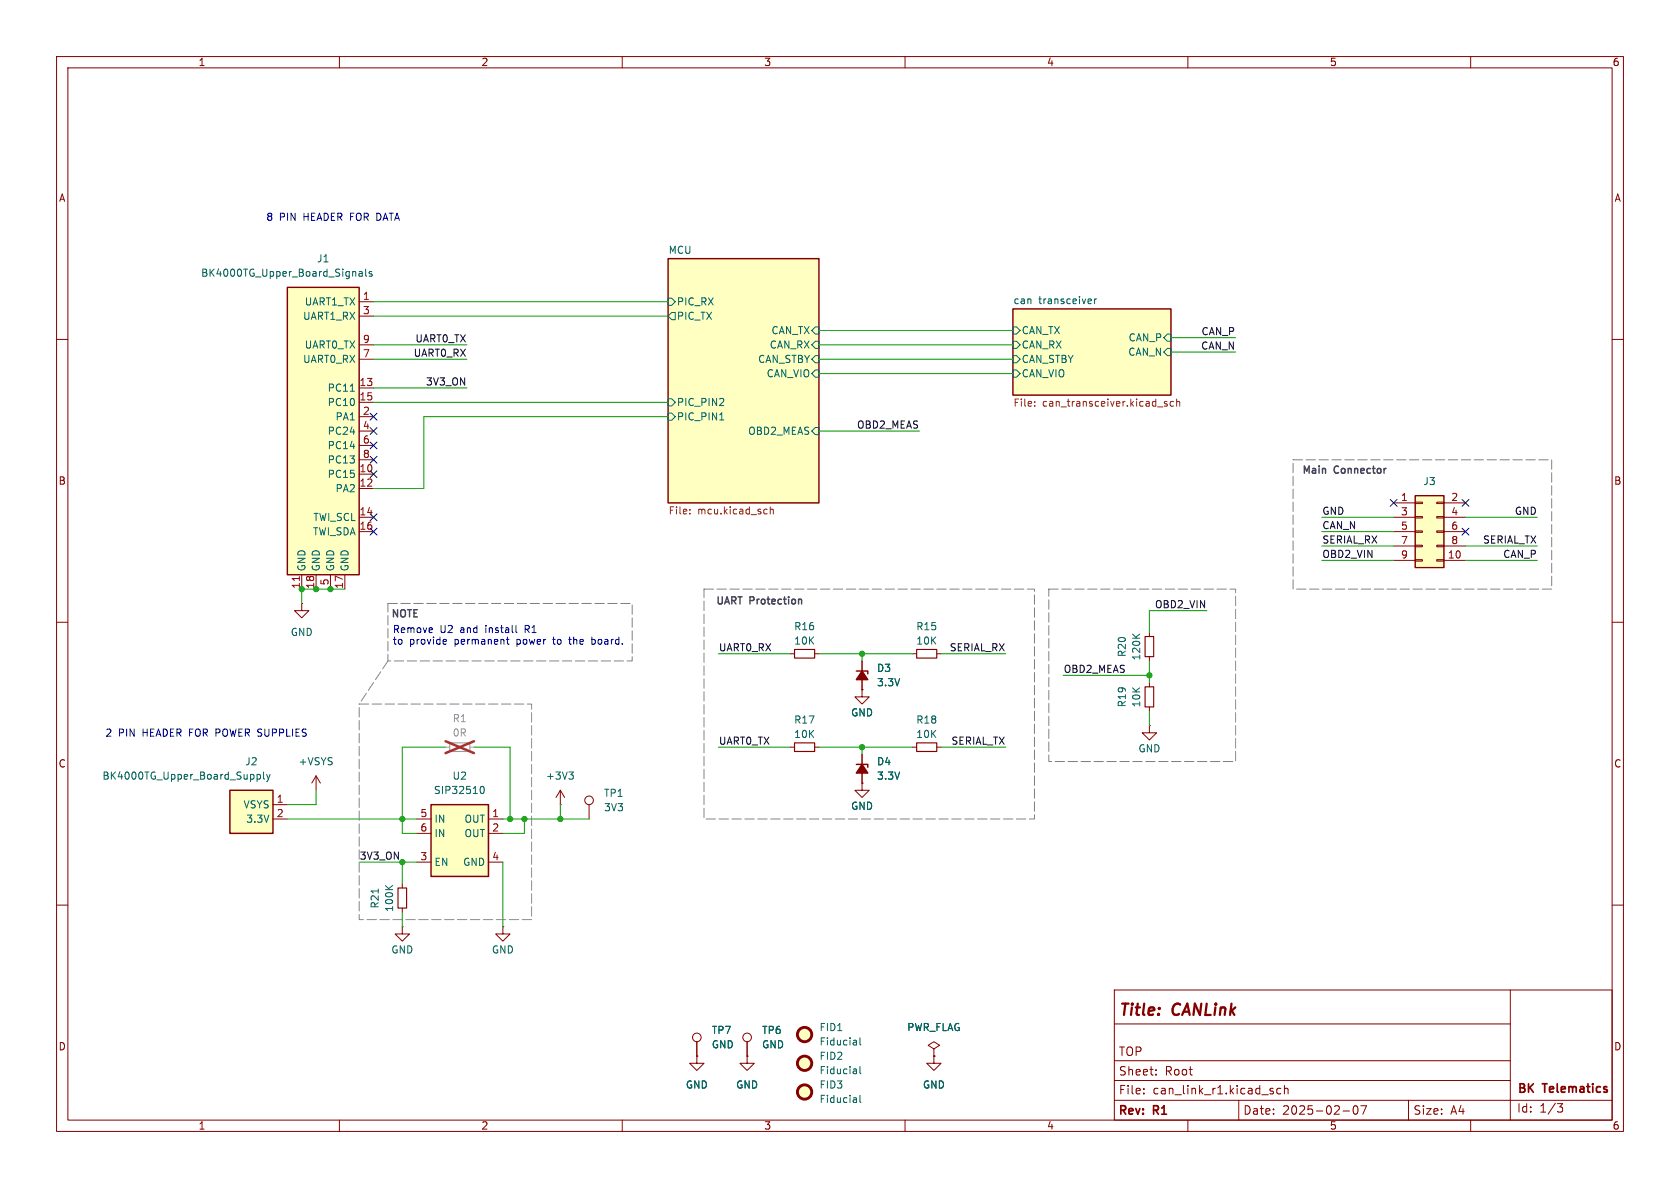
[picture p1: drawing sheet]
<svg xmlns="http://www.w3.org/2000/svg" width="297mm" height="210mm" viewBox="0 0 297 210" stroke-linecap="round" stroke-linejoin="round" font-family="sans-serif">
<g fill="none" stroke="#840000" stroke-width=".18">
<path d="M10 10h277v190h-277zM12 12h273v186h-273zM60 10v2M110 10v2M160 10v2M210 10v2M260 10v2M10 60h2M285 60h2M10 110h2M285 110h2M10 160h2"/>
<path d="M197 175h88v23h-88zM267 175v23M285 160h2M60 198v2M110 198v2M160 198v2M197 194.5h88M197 191h70M197 187.5h70M197 181h70M202.2 193.2v.2M202.2 192.4v.2"/>
<path d="M204.4 189.9v.1M204.4 189.1v.2M210 198v2M219 194.5v3.5M224.7 192.9h.4v.3l-.2 .2h-.3M224.7 192.4h.4M226.4 192.4h-.4l-.3 .3v.4l.2 .2h.5M227.1 192.5l.2-.1h.3l.1 1M227.1 191.9v1.5M237.4 196.4h1.2M239.4 195.6l.2-.1a.81 .81 0 0 1 .6 .6 .81 .81 0 0 1-.3 .8l-.2 .1a.81 .81 0 0 1-.3-1.4zM240.6 195.5h1l-.7 1.5"/>
<path d="M249 194.5v3.5M260 198v2M275.3 195.1h1l-.5 .6 .4 .1 .1 .5-.3 .3h-.5"/>
</g>
<g fill="#ffffc2" stroke="#ffffc2" stroke-width=".18">
<path d="M118.1 45.7h26.7v43.2h-26.7z"/>
<path d="M179.1 54.6h27.9v15.3h-27.9z"/>
</g>
<path d="M118.1 45.7h26.7v43.2h-26.7zM179.1 54.6h27.9v15.3h-27.9z" fill="none" stroke="#840000" stroke-width=".25"/>
<g fill="none" stroke="#006464" stroke-width=".18">
<path d="M118.1 52.7h.6l.7 .6-.7 .7h-.6zM118.7 55.2h.7v1.3h-.7l-.6-.6zM144.1 57.8h.7v1.3h-.7l-.6-.7zM179.1 57.8h.6l.6 .6-.6 .7h-.6zM192.8 52.8l.2 .3-.6 .2M192.9 53.6l-.1 .1M193.5 52.8v.9M193.9 52.8l-.4 .3M206.4 59.1h.6v1.2h-.6l-.7-.6zM118.1 73h.6l.7 .7-.7 .6h-.6zM118.1 70.5h.6l.7 .6-.7 .7h-.6zM127.2 74.2h.8"/>
<path d="M144.1 75.6h.7v1.2h-.7l-.6-.6zM144.1 62.9h.7v1.2h-.7l-.6-.6zM144.1 60.3h.7v1.3h-.7l-.6-.6zM144.1 65.4h.7v1.3h-.7l-.6-.7zM179.1 62.9h.6l.6 .6-.6 .6h-.6zM179.1 60.3h.6l.6 .7-.6 .6h-.6zM179.1 65.4h.6l.6 .6-.6 .7h-.6zM206.4 61.6h.6v1.3h-.6l-.7-.7z"/>
</g>
<path d="M182.9 71.7v.1M182.9 71v.1M206.3 71h-.3l-.2 .1 .1 .2 .4 .1v.3h-.5M207.5 71h-.4l-.2 .2 .1 .5h.5M208 71.1l.2-.1h.3l.1 .8M208 70.5v1.3M122 90.7v.2M122 90.1v.1M135.5 90l.1 .1M135.6 90.8l-.1 .1M136.2 89.6v1.3M136.2 90.1l.2-.1 .3 .1v.8" fill="none" stroke="#725600" stroke-width=".18"/>
<path d="M50.8 50.8h12.7v50.8h-12.7z" fill="#ffffc2"/>
<path d="M50.8 50.8h12.7v50.8h-12.7z" fill="none" stroke="#840000" stroke-width=".25"/>
<g fill="none" stroke="#840000" stroke-width=".18">
<path d="M63.5 53.3h2.5M63.5 55.9h2.5M63.5 61h2.5M63.5 63.5h2.5M63.5 68.6h2.5M63.5 71.1h2.5M63.5 73.7h2.5M63.5 76.2h2.5M63.5 78.7h2.5M63.5 81.3h2.5M63.5 83.8h2.5M63.5 86.4h2.5"/>
<path d="M63.5 91.4h2.5M63.5 94h2.5M53.3 101.6v2.5M55.9 101.6v2.5M58.4 101.6v2.5M61 101.6v2.5M139.7 115.6h.8M144 115.6h.8M71.1 163.8v1.3h1.3l-1.3 1.3-1.3-1.3h1.3M71.1 163.8h.1"/>
</g>
<path d="M52.9 101.9v.7" fill="none" stroke="#a90000" stroke-width=".18"/>
<path d="M63.5 48.1h.5v.7M64 48.3l-.4 .1-.2 .1 .2 .3h.4M64.6 47.6v1.1l.2 .1M65.7 48.1l-.3-.1-.1 .2v.2l.4 .1v.3h-.4M61.9 69.2h.7" fill="none" stroke="#006464" stroke-width=".18"/>
<path d="M140.5 114.8h3.5v1.5h-3.5z" fill="none" stroke="#840000" stroke-width=".2"/>
<path d="M250.2 87.6h5.1v12.7h-5.1z" fill="#ffffc2"/>
<path d="M250.2 87.6h5.1v12.7h-5.1z" fill="none" stroke="#840000" stroke-width=".25"/>
<g fill="none" stroke="#840000" stroke-width=".18">
<path d="M246.4 88.9h3.8M246.4 91.4h3.8M246.4 94h3.8M246.4 96.5h3.8M246.4 99.1h3.8M250.2 88.8h1.3v.2h-1.3zM250.2 91.3h1.3v.3h-1.3zM250.2 93.9h1.3v.2h-1.3zM250.2 96.4h1.3v.2h-1.3zM250.2 98.9h1.3v.3h-1.3zM254 88.8h1.3v.2h-1.3zM254 91.3h1.3v.3h-1.3z"/>
<path d="M254 93.9h1.3v.2h-1.3zM254 96.4h1.3v.2h-1.3zM254 98.9h1.3v.3h-1.3zM255.3 88.9h3.8M255.3 91.4h3.8M255.3 94h3.8M255.3 96.5h3.8M255.3 99.1h3.8M161.3 115.6h.8M165.6 115.6h.8M88.9 163.8v1.3h1.3l-1.3 1.3-1.3-1.3h1.3M88.9 163.8h.1"/>
</g>
<path d="M162.1 114.8h3.5v1.5h-3.5z" fill="none" stroke="#840000" stroke-width=".2"/>
<path d="M40.6 139.7h7.7v7.6h-7.7z" fill="#ffffc2"/>
<path d="M40.6 139.7h7.7v7.6h-7.7z" fill="none" stroke="#840000" stroke-width=".25"/>
<g fill="none" stroke="#840000" stroke-width=".18">
<path d="M53.3 106.7v1.3h1.3l-1.3 1.2-1.2-1.2h1.2M53.3 106.7h.1M55.9 137.2l.7 1.2M55.9 137.2l-.8 1.2M55.9 137.2v2.5M152.4 121.9v1.3h1.3l-1.3 1.3-1.3-1.3h1.3M152.4 121.9h.1M48.3 142.2h2.5M48.3 144.8h2.5M104.1 142.2v2.6"/>
<circle cx="104.1" cy="141.5" r=".76"/>
</g>
<path d="M45.4 136.9v1.3M45.4 137l.4-.1 .3 .2-.2 .6h-.5M46.6 136.5v1.1l.2 .1M47.1 136.9l.3 .8M47.4 137.7l-.3 .5M47.7 136.9l-.3 .8" fill="none" stroke="#006464" stroke-width=".18"/>
<path d="M76.2 142.2h10.2v12.7h-10.2z" fill="#ffffc2"/>
<path d="M151.4 118.6h2v.5M151.4 135.1h2v.5M76.2 142.2h10.2v12.7h-10.2z" fill="none" stroke="#840000" stroke-width=".25"/>
<g fill="none" stroke="#840000" stroke-width=".18">
<path d="M152.4 116.8v5.1M203.2 111.8v.7M203.2 116.1v.7M99.1 139.7l-.8 1.3M99.1 139.7l.7 1.3M99.1 139.7v2.5M139.7 132.1h.8M144 132.1h.8M152.4 138.4v1.3h1.3l-1.3 1.3-1.3-1.3h1.3M152.4 138.4h.1M152.4 121.9h.1M152.4 133.4v5"/>
<path d="M161.3 132.1h.8M165.6 132.1h.8M203.2 128.3v1.2h1.3l-1.3 1.3-1.3-1.3h1.3M203.2 128.3h.1M203.2 120.7v.7M203.2 125v.7M71.1 156.2v.8M73.7 144.8h2.5M73.7 147.3h2.5M73.7 152.4h2.5M86.4 144.8h2.5M86.4 147.3h2.5"/>
<path d="M86.4 152.4h2.5M99.1 142.2h.1M71.1 160.5v.8M123.2 186.7v1.3h1.3l-1.3 1.2-1.3-1.2h1.3M123.2 186.7h.1M123.2 184.2v2.5M132.1 186.7v1.3h1.2l-1.2 1.2-1.3-1.2h1.3M132.1 186.7h.1M132.1 184.2v2.5M165.1 186.7v1.3h1.3l-1.3 1.2-1.3-1.2h1.3M165.1 186.7h.1M165.1 185.4l1-.6-1-.6-1 .6 1 .6v1.3"/>
<circle cx="123.2" cy="183.4" r=".76"/>
<circle cx="132.1" cy="183.4" r=".76"/>
</g>
<g fill="none" stroke="#006464" stroke-width=".18">
<path d="M200.2 112.1l.7 .7M201.5 112.1l-.7 .5M84.9 139.5l.1-.4 .2-.1a.68 .68 0 0 1 .4 .6 .68 .68 0 0 1-.4 .7l-.2-.1-.1-.4M100.6 136.5h.8l-.5 .5M101.1 137l.3 .2v.3l-.3 .2M66.9 157.1v.8M68.1 156.5l.8 .8M69.4 156.5l-.7 .6M151.4 183.9v.8M151.4 189v.8M151.4 194.1v.8M151.4 189.7l-.1 .1"/>
<path d="M151.4 189.3h-.1M151.4 184.7h-.1M151.4 184.2h-.1M151.4 194.8l-.1 .1M151.4 194.3l-.1 .1M152 188.5v1.1l.2 .2M152 183.5v1l.2 .2M152 193.6v1.1l.2 .2"/>
</g>
<path d="M202.4 112.5h1.6v3.6h-1.6zM140.5 131.3h3.5v1.5h-3.5zM162.1 131.3h3.5v1.5h-3.5zM202.4 121.4h1.6v3.6h-1.6zM70.4 157h1.5v3.5h-1.5z" fill="none" stroke="#840000" stroke-width=".2"/>
<path d="M79.5 131.3h3.6v1.5h-3.6z" fill="none" stroke="#a1a1a1" stroke-width=".2"/>
<path d="M78.7 132.1h.8M83.1 132.1h.7" fill="none" stroke="#a1a1a1" stroke-width=".18"/>
<path d="M78.8 131l5 2.1M83.8 131l-5 2.1" fill="none" stroke="#e12e31" stroke-width=".46"/>
<g fill="#ffffc2" stroke="#ffffc2" stroke-width=".18">
<circle cx="142.2" cy="188" r="1.27"/>
<circle cx="142.2" cy="182.9" r="1.27"/>
<circle cx="142.2" cy="193" r="1.27"/>
</g>
<g fill="none" stroke="#840000" stroke-width=".51">
<circle cx="142.2" cy="188" r="1.27"/>
<circle cx="142.2" cy="193" r="1.27"/>
<circle cx="142.2" cy="182.9" r="1.27"/>
</g>
<g fill="#840000" stroke="#840000" stroke-width=".25">
<path d="M152.4 135.1l1 1.6h-2z"/>
<path d="M152.4 118.6l1 1.5h-2z"/>
</g>
<path d="M228.6 81.3h45.7v22.8h-45.7zM68.6 116.8l-5.1 7.7M68.6 106.7h43.2v10.1h-43.2zM124.5 104.1h58.4v40.7h-58.4zM185.4 104.1h33v30.5h-33zM63.5 124.5h30.5v38.1h-30.5z" fill="none" stroke="#848484" stroke-width=".18" stroke-dasharray="1.7 .6"/>
<g fill="none" stroke="#009600" stroke-width=".18">
<path d="M66 53.3h52.1M66 55.9h52.1M144.8 58.4h34.3M207 59.7h11.4M66 61h16.5M66 68.6h16.5M66 63.5h16.5M66 71.1h52.1M118.1 73.7h-43.2v12.7h-8.9M144.8 61h34.3M144.8 63.5h34.3M144.8 76.2h17.8"/>
<path d="M144.8 66h34.3M207 62.2h11.4M233.7 99.1h12.7M233.7 91.4h12.7M233.7 96.5h12.7M233.7 94h12.7M259.1 99.1h12.7M259.1 91.4h12.7M259.1 96.5h12.7M61 104.1h-7.7v2.6M127 115.6h12.7M144.8 115.6h16.5"/>
<path d="M152.4 115.6v1.2M166.4 115.6h11.4M188 119.4h15.2M203.2 116.8v3.9M213.4 108h-10.2v3.8M55.9 139.7v2.5h-5.1M78.7 132.1h-7.6v15.2h2.6M83.8 132.1h6.4v12.7M127 132.1h12.7M144.8 132.1h16.5M152.4 132.1v1.3M166.4 132.1h11.4"/>
<path d="M203.2 125.7v2.6M50.8 144.8h22.9M63.5 152.4h10.2M71.1 152.4v3.8M88.9 144.8h15.2M88.9 152.4v11.4M92.7 144.8v2.5h-3.8M99.1 142.2v2.6M71.1 161.3v2.5"/>
</g>
<g fill="none" stroke="#000084" stroke-width=".18">
<path d="M65.4 78.1l1.2 1.2M65.4 75.6l1.2 1.2M65.4 73.1l1.2 1.2M66.6 78.1l-1.2 1.2M66.6 75.6l-1.2 1.2M66.6 73.1l-1.2 1.2M65.4 93.4l1.2 1.2M65.4 90.8l1.2 1.2M65.4 80.7l1.2 1.2M65.4 83.2l1.2 1.2M66.6 93.4l-1.2 1.2M66.6 90.8l-1.2 1.2"/>
<path d="M66.6 80.7l-1.2 1.2M66.6 83.2l-1.2 1.2M245.8 88.3l1.2 1.2M247 88.3l-1.2 1.2M258.5 88.3l1.2 1.2M258.5 93.4l1.2 1.2M259.7 88.3l-1.2 1.2M259.7 93.4l-1.2 1.2"/>
</g>
<path d="M78.5 113l.4 .1v.2l-.6 .2M78.9 113.8l-.4 .1M89.5 113h.5M89.7 112.6v1.1l.3 .2M91.2 110.6v1l.2 .2M100.5 113h.5M100.7 112.6l.1 1.2M104.6 113.8l.4 .1M104.6 112.6v1.3M105 113l-.4 .1" fill="none" stroke="#0000c2" stroke-width=".18"/>
<g fill="#009600" stroke="#009600" stroke-width=".18">
<circle cx="53.3" cy="104.1" r=".46"/>
<circle cx="55.9" cy="104.1" r=".46"/>
<circle cx="58.4" cy="104.1" r=".46"/>
<circle cx="99.1" cy="144.8" r=".46"/>
<circle cx="152.4" cy="115.6" r=".46"/>
<circle cx="203.2" cy="119.4" r=".46"/>
<circle cx="92.7" cy="144.8" r=".46"/>
<circle cx="71.1" cy="152.4" r=".46"/>
<circle cx="71.1" cy="144.8" r=".46"/>
<circle cx="90.2" cy="144.8" r=".46"/>
<circle cx="152.4" cy="132.1" r=".46"/>
</g>
<g font-size="2.8" fill="#840000">
<text x="197.7" y="180.1">Title:</text>
<text x="207.3" y="180.1">CANLink</text>
</g>
<g font-size="2.1" fill="#840000">
<text x="197.7" y="190.3">Sheet:</text>
<text x="197.7" y="186.9">TOP</text>
<text x="205.9" y="190.3">Root</text>
<text x="197.6" y="197.5">Rev:</text>
<text x="197.7" y="193.7">File:</text>
<text x="203.8" y="193.7">can_link_r1.kicad_sch</text>
<text x="204" y="197.5">R1</text>
<text x="219.7" y="197.3">Date:</text>
<text x="226.7" y="197.3">2025-02-07</text>
<text x="249.8" y="197.3">Size:</text>
<text x="256.4" y="197.3">A4</text>
<text x="268.1" y="196.9">Id:</text>
<text x="268.2" y="193.6">BK</text>
<text x="272.2" y="196.9">1/3</text>
<text x="272.9" y="193.6">Telematics</text>
</g>
<g font-size="1.8" fill="#840000">
<text x="35" y="11.9">1</text>
<text x="85" y="11.9">2</text>
<text x="135" y="11.9">3</text>
<text x="185" y="11.9">4</text>
<text x="235" y="11.9">5</text>
<text x="285" y="11.9">6</text>
<text x="10.3" y="35.9">A</text>
<text x="285.3" y="35.9">A</text>
<text x="10.3" y="85.9">B</text>
<text x="285.3" y="85.9">B</text>
<text x="10.3" y="135.9">C</text>
<text x="285.3" y="135.9">C</text>
<text x="10.3" y="185.9">D</text>
<text x="285.3" y="185.9">D</text>
<text x="35" y="199.9">1</text>
<text x="85" y="199.9">2</text>
<text x="135" y="199.9">3</text>
<text x="185" y="199.9">4</text>
<text x="235" y="199.9">5</text>
<text x="285" y="199.9">6</text>
</g>
<g font-size="1.8" fill="#0000c2">
<text x="47" y="39.1">8</text>
<text x="49.4" y="39.1">PIN</text>
<text x="53.7" y="39.1">HEADER FOR DATA</text>
<text x="69.3" y="112.1">Remove</text>
<text x="77.8" y="112.1">U2</text>
<text x="81.5" y="112.1">and</text>
<text x="86.1" y="112.1">install</text>
<text x="93.3" y="112.1">R1</text>
<text x="69.3" y="114.2">to</text>
<text x="72.4" y="114.2">provide</text>
<text x="80.5" y="114.2">permanent</text>
<text x="91.6" y="114.2">power</text>
<text x="98.3" y="114.2">to</text>
<text x="101.3" y="114.2">the</text>
<text x="105.5" y="114.2">board.</text>
<text x="18.5" y="130.3">2</text>
<text x="20.9" y="130.3">PIN</text>
<text x="25.3" y="130.3">HEADER FOR POWER SUPPLIES</text>
</g>
<g font-size="1.8" fill="#006464">
<text x="56" y="46.6">J1</text>
<text x="118.1" y="45">MCU</text>
<text x="35.5" y="49.1">BK4000TG_Upper_Board_Signals</text>
<text x="179.1" y="53.8">can</text>
<text x="183.6" y="53.8">transceiver</text>
<text x="53.5" y="56.7">UART1_RX</text>
<text x="53.8" y="54.2">UART1_TX</text>
<text x="119.6" y="54.2">PIC_RX</text>
<text x="119.6" y="56.7">PIC_TX</text>
<text x="136.3" y="59.3">CAN_TX</text>
<text x="180.5" y="59.3">CAN_TX</text>
<text x="53.5" y="64.4">UART0_RX</text>
<text x="53.8" y="61.8">UART0_TX</text>
<text x="133.9" y="64.4">CAN_STBY</text>
<text x="136" y="61.8">CAN_RX</text>
<text x="180.5" y="64.4">CAN_STBY</text>
<text x="180.5" y="61.8">CAN_RX</text>
<text x="199.4" y="63.1">CAN_N</text>
<text x="199.4" y="60.6">CAN_P</text>
<text x="57.8" y="69.4">PC11</text>
<text x="57.8" y="72">PC10</text>
<text x="119.6" y="72">PIC_PIN2</text>
<text x="135.4" y="66.9">CAN_VIO</text>
<text x="180.5" y="66.9">CAN_VIO</text>
<text x="57.8" y="77.1">PC24</text>
<text x="59.2" y="74.5">PA1</text>
<text x="119.6" y="74.5">PIC_PIN1</text>
<text x="132.2" y="77.1">OBD2_MEAS</text>
<text x="57.8" y="79.6">PC14</text>
<text x="57.8" y="82.1">PC13</text>
<text x="57.8" y="84.7">PC15</text>
<text x="59.2" y="87.2">PA2</text>
<text x="251.5" y="86">J3</text>
<text x="55.2" y="94.8">TWI_SDA</text>
<text x="55.3" y="92.3">TWI_SCL</text>
<text x="54.2" y="101.1" transform="rotate(-90 54.2 101.1)">GND</text>
<text x="56.7" y="101.1" transform="rotate(-90 56.7 101.1)">GND</text>
<text x="59.3" y="101.1" transform="rotate(-90 59.3 101.1)">GND</text>
<text x="61.8" y="101.1" transform="rotate(-90 61.8 101.1)">GND</text>
<text x="51.3" y="112.6">GND</text>
<text x="140.3" y="111.6">R16</text>
<text x="161.9" y="111.6">R15</text>
<text x="140.3" y="114.1">10K</text>
<text x="154.9" y="119">D3</text>
<text x="161.9" y="114.1">10K</text>
<text x="199.2" y="116.2" transform="rotate(-90 199.2 116.2)">R20</text>
<text x="201.8" y="116.9" transform="rotate(-90 201.8 116.9)">120K</text>
<text x="154.9" y="121.5">3.3V</text>
<text x="199.2" y="125.1" transform="rotate(-90 199.2 125.1)">R19</text>
<text x="201.8" y="125.1" transform="rotate(-90 201.8 125.1)">10K</text>
<text x="140.3" y="128.1">R17</text>
<text x="140.3" y="130.7">10K</text>
<text x="150.4" y="126.8">GND</text>
<text x="161.9" y="128.1">R18</text>
<text x="161.9" y="130.7">10K</text>
<text x="43.3" y="135.5">J2</text>
<text x="52.7" y="135.5">+VSYS</text>
<text x="154.9" y="135.5">D4</text>
<text x="201.2" y="133.2">GND</text>
<text x="18" y="138">BK4000TG_Upper_Board_Supply</text>
<text x="43" y="143.1">VSYS</text>
<text x="76.6" y="140.6">SIP32510</text>
<text x="79.9" y="138">U2</text>
<text x="96.4" y="138">+3V3</text>
<text x="106.7" y="141.1">TP1</text>
<text x="106.7" y="143.6">3V3</text>
<text x="150.4" y="143.4">GND</text>
<text x="154.9" y="138">3.3V</text>
<text x="43.4" y="145.6">3.3V</text>
<text x="76.7" y="145.6">IN</text>
<text x="76.7" y="148.2">IN</text>
<text x="82" y="145.6">OUT</text>
<text x="82" y="148.2">OUT</text>
<text x="76.7" y="153.3">EN</text>
<text x="81.8" y="153.3">GND</text>
<text x="67.2" y="160.7" transform="rotate(-90 67.2 160.7)">R21</text>
<text x="69.7" y="161.3" transform="rotate(-90 69.7 161.3)">100K</text>
<text x="69.1" y="168.8">GND</text>
<text x="86.9" y="168.8">GND</text>
<text x="125.7" y="183">TP7</text>
<text x="125.7" y="185.5">GND</text>
<text x="134.6" y="183">TP6</text>
<text x="134.6" y="185.5">GND</text>
<text x="144.8" y="182.5">FID1</text>
<text x="144.8" y="185">Fiducial</text>
<text x="160.3" y="182.5">PWR_FLAG</text>
<text x="144.8" y="187.6">FID2</text>
<text x="144.8" y="190.1">Fiducial</text>
<text x="121.2" y="192.6">GND</text>
<text x="130" y="192.6">GND</text>
<text x="144.8" y="192.6">FID3</text>
<text x="144.8" y="195.2">Fiducial</text>
<text x="163.1" y="192.6">GND</text>
</g>
<g font-size="1.8" fill="#a90000">
<text x="64.1" y="53.1">1</text>
<text x="64.1" y="55.6">3</text>
<text x="64.1" y="60.7">9</text>
<text x="64.1" y="63.2">7</text>
<text x="63.5" y="68.3">13</text>
<text x="63.5" y="70.9">15</text>
<text x="64.1" y="73.4">2</text>
<text x="64.1" y="75.9">4</text>
<text x="63.5" y="83.6">10</text>
<text x="64.1" y="78.5">6</text>
<text x="64.1" y="81">8</text>
<text x="63.5" y="86.1">12</text>
<text x="247.6" y="88.6">1</text>
<text x="256.5" y="88.6">2</text>
<text x="63.5" y="91.2">14</text>
<text x="63.5" y="93.7">16</text>
<text x="247.6" y="91.2">3</text>
<text x="247.6" y="93.7">5</text>
<text x="256.5" y="91.2">4</text>
<text x="256.5" y="93.7">6</text>
<text x="247.6" y="96.3">7</text>
<text x="247.6" y="98.8">9</text>
<text x="255.9" y="98.8">10</text>
<text x="256.5" y="96.3">8</text>
<text x="53.1" y="104.2" transform="rotate(-90 53.1 104.2)">11</text>
<text x="55.6" y="104.2" transform="rotate(-90 55.6 104.2)">18</text>
<text x="58.2" y="103.6" transform="rotate(-90 58.2 103.6)">5</text>
<text x="60.7" y="104.2" transform="rotate(-90 60.7 104.2)">17</text>
<text x="48.8" y="142">1</text>
<text x="48.8" y="144.5">2</text>
<text x="74.2" y="144.5">5</text>
<text x="74.2" y="147.1">6</text>
<text x="86.9" y="144.5">1</text>
<text x="86.9" y="147.1">2</text>
<text x="74.2" y="152.1">3</text>
<text x="86.9" y="152.1">4</text>
</g>
<g font-size="1.8" fill="#0f0f0f">
<text x="212.3" y="59.3">CAN_P</text>
<text x="73" y="63.2">UART0_RX</text>
<text x="73.3" y="60.6">UART0_TX</text>
<text x="212.2" y="61.9">CAN_N</text>
<text x="75.2" y="68.2">3V3_ON</text>
<text x="151.4" y="75.9">OBD2_MEAS</text>
<text x="233.7" y="91.1">GND</text>
<text x="233.7" y="93.6">CAN_N</text>
<text x="267.7" y="91.1">GND</text>
<text x="233.7" y="96.2">SERIAL_RX</text>
<text x="233.7" y="98.7">OBD2_VIN</text>
<text x="262.1" y="96.2">SERIAL_TX</text>
<text x="265.7" y="98.7">CAN_P</text>
<text x="204.1" y="107.6">OBD2_VIN</text>
<text x="127" y="115.2">UART0_RX</text>
<text x="167.8" y="115.2">SERIAL_RX</text>
<text x="188" y="119">OBD2_MEAS</text>
<text x="127" y="131.7">UART0_TX</text>
<text x="168.1" y="131.7">SERIAL_TX</text>
<text x="63.5" y="152.1">3V3_ON</text>
</g>
<g font-size="1.8" fill="#725600">
<text x="179.1" y="72.2">File:</text>
<text x="184.3" y="72.2">can_transceiver.kicad_sch</text>
<text x="118.1" y="91.3">File:</text>
<text x="123.3" y="91.3">mcu.kicad_sch</text>
</g>
<g font-size="1.8" fill="#484848">
<text x="230.1" y="83.8">Main</text>
<text x="236" y="83.8">Connector</text>
<text x="126.5" y="106.9">UART Protection</text>
<text x="69.1" y="109.2">NOTE</text>
</g>
<g font-size="1.8" fill="#989898">
<text x="79.9" y="127.9">R1</text>
<text x="79.9" y="130.4">0R</text>
</g>
</svg>
